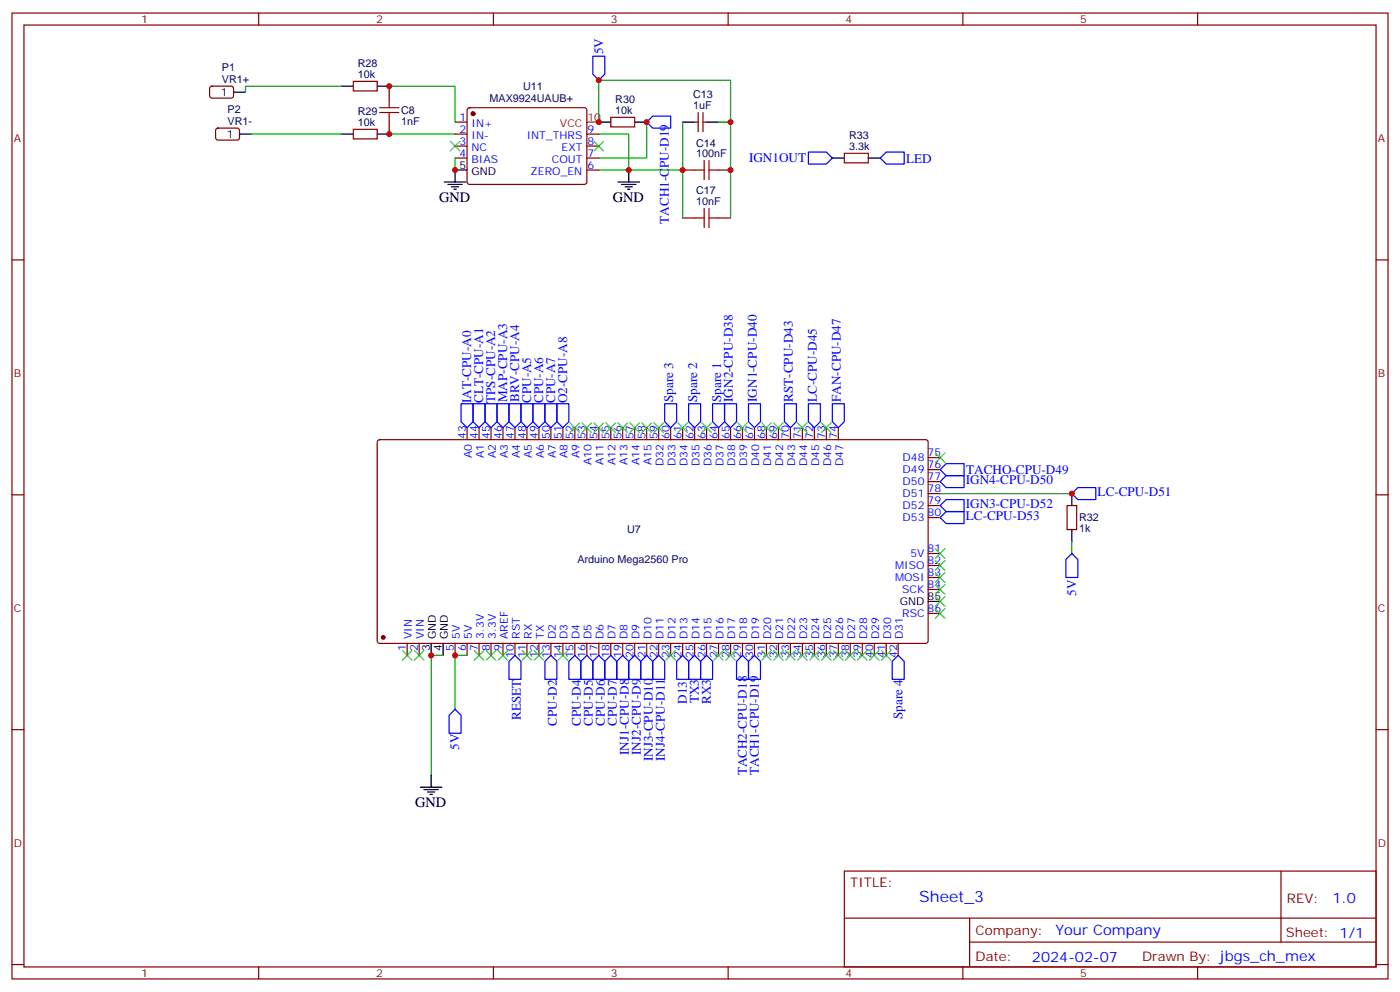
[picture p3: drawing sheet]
<svg xmlns="http://www.w3.org/2000/svg" width="412mm" height="292mm" viewBox="0 0 412 292" stroke-linecap="round" stroke-linejoin="round" font-family="sans-serif">
<g fill="none" stroke="#870000" stroke-width=".35">
<path d="M3.5 3.8h405.4v284.4h-405.4zM7.1 7.4h398.2v277.3h-398.2zM76.2 3.8v3.6M145.3 3.8v3.6M214.5 3.8v3.6M283.6 3.8v3.6M352.8 3.8v3.6M62 25.6l.4-.2h6l.4 .7-.1 2.4-.6 .4-5.9-.1-.5-.6v-2.1zM63.7 37.9l.5-.2 5.9 .1 .5 .6-.1 2.4-.7 .4h-5.9l-.4-.7v-2.1zM104.1 24h7v2.8h-7zM104.1 38.1h7v2.8h-7zM114.7 25.4v3.5"/>
<path d="M114.7 35.9v3.6M134.1 35.9h3.5M134.1 39.5h3.5M137.8 31.9l.5-.2 34.1 .1 .5 .6-.1 21.5-.6 .4-34.2-.1-.4-.6v-21.2zM172.9 39.5h3.5M179.9 34.5h7.1v2.9h-7.1zM204.6 35.9h1.1M205.7 33.1v5.7M207.1 35.9h1M207.1 33.1v5.7M134.1 43h3.5M134.1 46.5h3.5"/>
<path d="M172.9 43h3.5M172.9 46.5h3.5M172.9 50.1h3.5M201.1 50.1h3.5M211.7 50.1h3.5M248.7 45.1h7.1v2.8h-7.1zM3.5 76.5h3.6M201.1 64.2h3.5M211.7 64.2h3.5M405.3 76.5h3.6M111.4 129.6l.4-.2 161.2 .1 .4 .6-.1 58.9-.6 .4-161.1-.1-.5-.6v-58.6zM137.6 125.9v3.5"/>
<path d="M141.1 125.9v3.5M144.6 125.9v3.5M148.2 125.9v3.5M151.7 125.9v3.5M155.2 125.9v3.5M158.7 125.9v3.5M162.3 125.9v3.5M165.8 125.9v3.5M169.3 125.9v3.5M172.9 125.9v3.5M176.4 125.9v3.5M179.9 125.9v3.5"/>
<path d="M183.4 125.9v3.5M187 125.9v3.5M190.5 125.9v3.5M194 125.9v3.5M197.6 125.9v3.5M201.1 125.9v3.5M204.6 125.9v3.5M208.1 125.9v3.5M211.7 125.9v3.5M215.2 125.9v3.5M218.7 125.9v3.5M222.2 125.9v3.5"/>
<path d="M225.8 125.9v3.5M229.3 125.9v3.5M232.8 125.9v3.5M236.4 125.9v3.5M239.9 125.9v3.5M243.4 125.9v3.5M246.9 125.9v3.5M273.4 138.3h3.5M273.4 134.7h3.5M3.5 145.7h3.6M273.4 152.4h3.5M273.4 148.8h3.5"/>
<path d="M273.4 145.3h3.5M273.4 141.8h3.5M314.3 148.8h2.8v7.1h-2.8zM405.3 145.7h3.6M273.4 173.5h3.5M273.4 170h3.5M273.4 166.5h3.5M273.4 162.9h3.5M119.9 189.4v3.5M123.5 189.4v3.5M134.1 189.4v3.5M137.6 189.4v3.5"/>
<path d="M141.1 189.4v3.5M144.6 189.4v3.5M148.2 189.4v3.5M151.7 189.4v3.5M155.2 189.4v3.5M158.7 189.4v3.5M162.3 189.4v3.5M165.8 189.4v3.5M169.3 189.4v3.5M172.9 189.4v3.5M176.4 189.4v3.5M179.9 189.4v3.5"/>
<path d="M183.4 189.4v3.5M187 189.4v3.5M190.5 189.4v3.5M194 189.4v3.5M197.6 189.4v3.5M201.1 189.4v3.5M204.6 189.4v3.5M208.1 189.4v3.5M211.7 189.4v3.5M215.2 189.4v3.5M218.7 189.4v3.5M222.2 189.4v3.5"/>
<path d="M225.8 189.4v3.5M229.3 189.4v3.5M232.8 189.4v3.5M236.4 189.4v3.5M239.9 189.4v3.5M243.4 189.4v3.5M246.9 189.4v3.5M250.5 189.4v3.5M254 189.4v3.5M257.5 189.4v3.5M261.1 189.4v3.5M264.6 189.4v3.5"/>
<path d="M273.4 180.6h3.5M3.5 214.8h3.6M405.3 214.8h3.6M248.7 256.4h156.6v28.3h-156.6zM377.3 256.5v20.8M248.7 270.3h156.5M285.6 277.3h119.6M285.6 270.3v14.1M3.5 284h3.6M76.2 284.7v3.5M145.3 284.7v3.5M214.5 284.7v3.5"/>
<path d="M283.6 284.7v3.5M352.8 284.7v3.5M405.3 284h3.6"/>
</g>
<g fill="none" stroke="#00f" stroke-width=".35">
<path d="M174.6 16.5h3.6v5.3l-1.8 1.8-1.8-1.8zM192.3 34.2h5.3v3.5h-5.3l-1.8-1.8zM238.1 44.8h5.3l1.8 1.7-1.8 1.8h-5.3zM259.3 46.5l1.8-1.7h5.2v3.5h-5.2zM135.8 118.9h3.5v5.2l-1.7 1.8-1.8-1.8zM139.3 118.9h3.6v5.2l-1.8 1.8-1.8-1.8zM142.9 118.9h3.5v5.2l-1.8 1.8-1.7-1.8zM146.4 118.9h3.5v5.2l-1.7 1.8-1.8-1.8zM149.9 118.9h3.6v5.2l-1.8 1.8-1.8-1.8zM153.5 118.9h3.5v5.2l-1.8 1.8-1.7-1.8zM157 118.9h3.5v5.2l-1.8 1.8-1.7-1.8zM160.5 118.9h3.5v5.2l-1.7 1.8-1.8-1.8z"/>
<path d="M164 118.9h3.6v5.2l-1.8 1.8-1.8-1.8zM195.8 118.9h3.5v5.2l-1.7 1.8-1.8-1.8zM202.8 118.9h3.6v5.2l-1.8 1.8-1.8-1.8zM209.9 118.9h3.5v5.2l-1.7 1.8-1.8-1.8zM213.4 118.9h3.6v5.2l-1.8 1.8-1.8-1.8zM220.5 118.9h3.5v5.2l-1.8 1.8-1.7-1.8zM231.1 118.9h3.5v5.2l-1.8 1.8-1.7-1.8zM238.1 118.9h3.6v5.2l-1.8 1.8-1.8-1.8zM245.2 118.9h3.5v5.2l-1.8 1.8-1.7-1.8zM276.9 138.3l1.8-1.8h5.3v3.5h-5.3zM276.9 152.4l1.8-1.8h5.3v3.5h-5.3zM278.7 140h5.3v3.5h-5.3l-1.8-1.7z"/>
<path d="M278.7 147.1h5.3v3.5h-5.3l-1.8-1.8zM315.7 145.3l1.8-1.8h5.3v3.6h-5.3zM315.7 162.9l1.8 1.8v5.3h-3.5v-5.3zM151.7 192.9l1.8 1.8v5.3h-3.6v-5.3zM162.3 192.9l1.7 1.8v5.3h-3.5v-5.3zM169.3 192.9l1.8 1.8v5.3h-3.5v-5.3zM172.9 192.9l1.7 1.8v5.3h-3.5v-5.3zM176.4 192.9l1.8 1.8v5.3h-3.6v-5.3zM179.9 192.9l1.8 1.8v5.3h-3.5v-5.3zM183.4 192.9l1.8 1.8v5.3h-3.5v-5.3zM187 192.9l1.7 1.8v5.3h-3.5v-5.3zM190.5 192.9l1.8 1.8v5.3h-3.6v-5.3z"/>
<path d="M192.3 194.7l1.7-1.8 1.8 1.8v5.3h-3.5zM201.1 192.9l1.7 1.8v5.3h-3.5v-5.3zM204.6 192.9l1.8 1.8v5.3h-3.6v-5.3zM208.1 192.9l1.8 1.8v5.3h-3.5v-5.3zM218.7 192.9l1.8 1.8v5.3h-3.5v-5.3zM222.2 192.9l1.8 1.8v5.3h-3.5v-5.3zM262.8 194.7l1.8-1.8 1.7 1.8v5.3h-3.5zM134.1 208.8l1.7 1.8v5.3h-3.5v-5.3z"/>
</g>
<g fill="#870000" stroke="#870000" stroke-width=".35">
<circle cx="112.9" cy="187.6" r=".53"/>
<circle cx="139.3" cy="33.5" r=".53"/>
</g>
<g fill="none" stroke="#000" stroke-width=".35">
<path d="M68.8 27.1h3.5M70.6 39.5h3.5M100.5 39.5h3.6M100.5 25.4h3.6M111.1 39.5h3.6M111.1 25.4h3.6M176.4 35.9h3.5M187 35.9h3.5M201.1 35.9h3.5M208.1 35.9h3.6M130.9 53.6h6.3M131.9 54.3h4.3"/>
<path d="M133 55h2.1M133.7 55.7h.7M137.6 50.1h-3.5v3.5M182 53.6h6.4M183.1 54.3h4.2M184.1 55h2.2M184.9 55.7h.7M185.2 50.1v3.5M245.2 46.5h3.5M255.8 46.5h3.5M315.7 145.3v3.5M315.7 155.9v3.5"/>
<path d="M273.4 177.1h3.5M127 189.4v3.5M130.5 189.4v3.5M123.8 231.7h6.4M124.9 232.4h4.2M125.9 233.2h2.2M126.6 233.9h.8M127 228.2v3.5"/>
</g>
<g fill="none" stroke="#008700" stroke-width=".35">
<path d="M74.1 39.5h26.4M100.5 25.4h-28.2v1.7M114.7 25.4h19.4v10.5M114.7 39.5h19.4M176.4 39.5h8.8v10.6h-8.8M176.4 35.9v-12.3h38.8v12.3M190.5 35.9v10.6h-14.1M201.1 35.9v28.3M211.7 35.9h3.5v28.3M134.1 46.5v3.6M185.2 50.1h15.9M276.9 145.3h38.8"/>
<path d="M315.7 159.4v3.5M130.5 192.9h-3.5v35.3M137.6 192.9h-3.5v15.9"/>
</g>
<g fill="none" stroke="#3c3" stroke-width=".35">
<path d="M132.6 41.6l2.9 2.8M135.5 41.6l-2.9 2.8M175 41.6l2.8 2.8M177.8 41.6l-2.8 2.8M167.9 124.5l2.8 2.8M170.7 124.5l-2.8 2.8M171.4 124.5l2.9 2.8M174.3 124.5l-2.9 2.8M175 124.5l2.8 2.8M177.8 124.5l-2.8 2.8M178.5 124.5l2.8 2.8M181.3 124.5l-2.8 2.8"/>
<path d="M182 124.5l2.9 2.8M184.9 124.5l-2.9 2.8M185.6 124.5l2.8 2.8M188.4 124.5l-2.8 2.8M189.1 124.5l2.8 2.8M191.9 124.5l-2.8 2.8M192.6 124.5l2.8 2.8M195.4 124.5l-2.8 2.8M199.7 124.5l2.8 2.8M202.5 124.5l-2.8 2.8M206.7 124.5l2.8 2.8M209.5 124.5l-2.8 2.8"/>
<path d="M217.3 124.5l2.8 2.8M220.1 124.5l-2.8 2.8M224.4 124.5l2.8 2.8M227.2 124.5l-2.8 2.8M227.9 124.5l2.8 2.8M230.7 124.5l-2.8 2.8M234.9 124.5l2.9 2.8M237.8 124.5l-2.9 2.8M242 124.5l2.8 2.8M244.8 124.5l-2.8 2.8M275.5 133.3l2.8 2.8M278.3 133.3l-2.8 2.8"/>
<path d="M275.5 161.5l2.8 2.9M275.5 165.1l2.8 2.8M275.5 168.6l2.8 2.8M275.5 172.1l2.8 2.8M275.5 179.2l2.8 2.8M275.5 175.6l2.8 2.9M278.3 161.5l-2.8 2.9M278.3 165.1l-2.8 2.8M278.3 168.6l-2.8 2.8M278.3 172.1l-2.8 2.8M278.3 175.6l-2.8 2.9M278.3 179.2l-2.8 2.8"/>
<path d="M118.5 191.5l2.9 2.8M121.4 191.5l-2.9 2.8M122.1 191.5l2.8 2.8M124.9 191.5l-2.8 2.8M139.7 191.5l2.8 2.8M142.5 191.5l-2.8 2.8M143.2 191.5l2.8 2.8M146 191.5l-2.8 2.8M146.8 191.5l2.8 2.8M149.6 191.5l-2.8 2.8M153.8 191.5l2.8 2.8M156.6 191.5l-2.8 2.8"/>
<path d="M157.3 191.5l2.9 2.8M160.2 191.5l-2.9 2.8M164.4 191.5l2.8 2.8M167.2 191.5l-2.8 2.8M196.1 191.5l2.9 2.8M199 191.5l-2.9 2.8M210.3 191.5l2.8 2.8M213.1 191.5l-2.8 2.8M213.8 191.5l2.8 2.8M216.6 191.5l-2.8 2.8M224.4 191.5l2.8 2.8M227.2 191.5l-2.8 2.8"/>
<path d="M227.9 191.5l2.8 2.8M230.7 191.5l-2.8 2.8M231.4 191.5l2.8 2.8M234.2 191.5l-2.8 2.8M234.9 191.5l2.9 2.8M237.8 191.5l-2.9 2.8M238.5 191.5l2.8 2.8M241.3 191.5l-2.8 2.8M242 191.5l2.8 2.8M244.8 191.5l-2.8 2.8M245.5 191.5l2.9 2.8M248.4 191.5l-2.9 2.8"/>
<path d="M249.1 191.5l2.8 2.8M251.9 191.5l-2.8 2.8M252.6 191.5l2.8 2.8M255.4 191.5l-2.8 2.8M256.1 191.5l2.8 2.8M258.9 191.5l-2.8 2.8M259.6 191.5l2.9 2.8M262.5 191.5l-2.9 2.8"/>
</g>
<path d="M111.8 33.1h5.7M111.8 31.7h5.7M114.7 28.9v2.8M114.7 33.1v2.8M204.6 50.1h2.8M207.4 47.2v5.7M208.8 47.2v5.7M208.8 50.1h2.9M204.6 64.2h2.8M207.4 61.3v5.7M208.8 61.3v5.7M208.8 64.2h2.9" fill="none" stroke="#a10000" stroke-width=".35"/>
<path d="M172.9 35.9h3.5" fill="none" stroke="#f00" stroke-width=".35"/>
<g fill="#c00">
<circle cx="134.1" cy="192.9" r=".88"/>
<circle cx="127" cy="192.9" r=".88"/>
<circle cx="114.7" cy="25.4" r=".88"/>
<circle cx="114.7" cy="39.5" r=".88"/>
<circle cx="134.1" cy="50.1" r=".88"/>
<circle cx="185.2" cy="50.1" r=".88"/>
<circle cx="176.4" cy="35.9" r=".88"/>
<circle cx="201.1" cy="50.1" r=".88"/>
<circle cx="215.2" cy="50.1" r=".88"/>
<circle cx="215.2" cy="35.9" r=".88"/>
<circle cx="176.4" cy="23.6" r=".88"/>
<circle cx="190.5" cy="35.9" r=".88"/>
<circle cx="315.7" cy="145.3" r=".88"/>
</g>
<text font-size="4.6" fill="#00f" x="270.8" y="265.5">Sheet_3</text>
<g font-size="4.2">
<text x="129.4" y="59.6">GND</text>
<text x="180.5" y="59.6">GND</text>
<text x="122.3" y="237.7">GND</text>
</g>
<g font-size="4.2" fill="#00f">
<text x="392.5" y="265.7">1.0</text>
<text x="310.9" y="275.3">Your Company</text>
<text x="304" y="283.1">2024-02-07</text>
</g>
<g font-size="3.9" fill="#00f">
<text x="177.7" y="15.9" transform="rotate(-90 177.7 15.9)">5V</text>
<text x="220.7" y="47.8">IGN1OUT</text>
<text x="266.9" y="47.9">LED</text>
<text x="197.1" y="65.9" transform="rotate(-90 197.1 65.9)">TACH1-CPU-D19</text>
<text x="138.8" y="118.7" transform="rotate(-90 138.8 118.7)">IAT-CPU-A0</text>
<text x="142.4" y="118.7" transform="rotate(-90 142.4 118.7)">CLT-CPU-A1</text>
<text x="145.9" y="118.7" transform="rotate(-90 145.9 118.7)">TPS-CPU-A2</text>
<text x="149.4" y="118.4" transform="rotate(-90 149.4 118.4)">MAP-CPU-A3</text>
<text x="153" y="118.4" transform="rotate(-90 153 118.4)">BRV-CPU-A4</text>
<text x="156.5" y="118.7" transform="rotate(-90 156.5 118.7)">CPU-A5</text>
<text x="160" y="118.7" transform="rotate(-90 160 118.7)">CPU-A6</text>
<text x="163.5" y="118.7" transform="rotate(-90 163.5 118.7)">CPU-A7</text>
<text x="167.1" y="118.7" transform="rotate(-90 167.1 118.7)">O2-CPU-A8</text>
<text x="198.3" y="118.3" transform="rotate(-90 198.3 118.3)">Spare 3</text>
<text x="205.4" y="118.3" transform="rotate(-90 205.4 118.3)">Spare 2</text>
<text x="212.4" y="118.3" transform="rotate(-90 212.4 118.3)">Spare 1</text>
<text x="215.9" y="118.3" transform="rotate(-90 215.9 118.3)">IGN2-CPU-D38</text>
<text x="223" y="118.3" transform="rotate(-90 223 118.3)">IGN1-CPU-D40</text>
<text x="233.5" y="118.3" transform="rotate(-90 233.5 118.3)">RST-CPU-D43</text>
<text x="240.6" y="118.3" transform="rotate(-90 240.6 118.3)">LC-CPU-D45</text>
<text x="247.6" y="118.3" transform="rotate(-90 247.6 118.3)">FAN-CPU-D47</text>
<text x="284.5" y="142.5">IGN4-CPU-D50</text>
<text x="284.6" y="139.5">TACHO-CPU-D49</text>
<text x="284.5" y="149.5">IGN3-CPU-D52</text>
<text x="323.3" y="146">LC-CPU-D51</text>
<text x="284.5" y="153.1">LC-CPU-D53</text>
<text x="317" y="175.3" transform="rotate(-90 317 175.3)">5V</text>
<text x="202.4" y="207.2" transform="rotate(-90 202.4 207.2)">D13</text>
<text x="205.9" y="207.1" transform="rotate(-90 205.9 207.1)">TX3</text>
<text x="209.4" y="207.3" transform="rotate(-90 209.4 207.3)">RX3</text>
<text x="153.5" y="212" transform="rotate(-90 153.5 212)">RESET</text>
<text x="164" y="213.7" transform="rotate(-90 164 213.7)">CPU-D2</text>
<text x="171.1" y="213.7" transform="rotate(-90 171.1 213.7)">CPU-D4</text>
<text x="174.6" y="213.7" transform="rotate(-90 174.6 213.7)">CPU-D5</text>
<text x="178.2" y="213.7" transform="rotate(-90 178.2 213.7)">CPU-D6</text>
<text x="181.7" y="213.7" transform="rotate(-90 181.7 213.7)">CPU-D7</text>
<text x="265.8" y="211.7" transform="rotate(-90 265.8 211.7)">Spare 4</text>
<text x="135.3" y="220.7" transform="rotate(-90 135.3 220.7)">5V</text>
<text x="185.2" y="222.3" transform="rotate(-90 185.2 222.3)">INJ1-CPU-D8</text>
<text x="188.7" y="222.3" transform="rotate(-90 188.7 222.3)">INJ2-CPU-D9</text>
<text x="192.3" y="224.1" transform="rotate(-90 192.3 224.1)">INJ3-CPU-D10</text>
<text x="195.8" y="224" transform="rotate(-90 195.8 224)">INJ4-CPU-D11</text>
<text x="220" y="228.3" transform="rotate(-90 220 228.3)">TACH2-CPU-D18</text>
<text x="223.6" y="228.2" transform="rotate(-90 223.6 228.2)">TACH1-CPU-D19</text>
</g>
<g font-size="3.9" fill="#800">
<text x="250.5" y="261">TITLE:</text>
<text x="379.1" y="265.7">REV:</text>
<text x="287.4" y="275.2">Company:</text>
<text x="378.7" y="275.8">Sheet: 1/1</text>
<text x="287.4" y="282.9">Date:</text>
<text x="336.4" y="283">Drawn By: jbgs_ch_mex</text>
</g>
<g font-size="3.2" fill="#800">
<text x="41.6" y="6.8">1</text>
<text x="110.8" y="6.8">2</text>
<text x="179.9" y="6.8">3</text>
<text x="249.1" y="6.8">4</text>
<text x="318.2" y="6.8">5</text>
<text x="4.1" y="41.9">A</text>
<text x="405.9" y="41.9">A</text>
<text x="4.1" y="111.1">B</text>
<text x="405.9" y="111.1">B</text>
<text x="4.1" y="180.2">C</text>
<text x="405.9" y="180.2">C</text>
<text x="4.1" y="249.4">D</text>
<text x="405.9" y="249.4">D</text>
<text x="41.6" y="287.7">1</text>
<text x="110.8" y="287.7">2</text>
<text x="179.9" y="287.7">3</text>
<text x="249.1" y="287.7">4</text>
<text x="318.2" y="287.7">5</text>
</g>
<g font-size="3.2" fill="#000080">
<text x="65.4" y="21">P1</text>
<text x="105.4" y="22.9">10k</text>
<text x="105.4" y="19.6">R28</text>
<text x="65.4" y="24.3">VR1+</text>
<text x="154.1" y="26.6">U11</text>
<text x="204.2" y="28.8">C13</text>
<text x="67" y="33.4">P2</text>
<text x="105.4" y="33.7">R29</text>
<text x="118.2" y="33.4">C8</text>
<text x="144.2" y="30.2">MAX9924UAUB+</text>
<text x="181.2" y="33.5">10k</text>
<text x="181.2" y="30.2">R30</text>
<text x="204.2" y="32.1">1uF</text>
<text x="67" y="36.7">VR1-</text>
<text x="105.4" y="37">10k</text>
<text x="118.2" y="36.7">1nF</text>
<text x="250.1" y="41">R33</text>
<text x="205" y="46.2">100nF</text>
<text x="205" y="43.1">C14</text>
<text x="250.1" y="44.1">3.3k</text>
<text x="205" y="57.3">C17</text>
<text x="205" y="60.3">10nF</text>
<text x="317.9" y="153.4">R32</text>
<text x="184.7" y="157">U7</text>
<text x="317.9" y="156.6">1k</text>
<text x="170.1" y="165.8">Arduino Mega2560 Pro</text>
</g>
<g font-size="3.2">
<text x="65" y="28.2">1</text>
<text x="66.8" y="40.5">1</text>
<text x="135.4" y="49.7">5</text>
<text x="138.9" y="51.5">GND</text>
<text x="265.1" y="178.1">GND</text>
<text x="273.2" y="176.7">85</text>
<text x="126.6" y="191.6" transform="rotate(-90 126.6 191.6)">3</text>
<text x="128.4" y="188.1" transform="rotate(-90 128.4 188.1)">GND</text>
<text x="130.2" y="191.6" transform="rotate(-90 130.2 191.6)">4</text>
<text x="131.9" y="188.1" transform="rotate(-90 131.9 188.1)">GND</text>
</g>
<g font-size="3.2" fill="#00f">
<text x="135.4" y="35.6">1</text>
<text x="135.4" y="39.1">2</text>
<text x="138.9" y="37.4">IN+</text>
<text x="138.9" y="40.9">IN-</text>
<text x="155.2" y="40.9">INT_THRS</text>
<text x="173" y="39.1">9</text>
<text x="135.4" y="42.7">3</text>
<text x="135.4" y="46.2">4</text>
<text x="138.9" y="44.4">NC</text>
<text x="138.9" y="47.9">BIAS</text>
<text x="162.6" y="47.9">COUT</text>
<text x="165.4" y="44.4">EXT</text>
<text x="173" y="46.2">7</text>
<text x="173" y="42.7">8</text>
<text x="156.3" y="51.5">ZERO_EN</text>
<text x="173" y="49.7">6</text>
<text x="137.2" y="129.3" transform="rotate(-90 137.2 129.3)">43</text>
<text x="140.8" y="129.3" transform="rotate(-90 140.8 129.3)">44</text>
<text x="144.3" y="129.3" transform="rotate(-90 144.3 129.3)">45</text>
<text x="147.8" y="129.3" transform="rotate(-90 147.8 129.3)">46</text>
<text x="151.3" y="129.3" transform="rotate(-90 151.3 129.3)">47</text>
<text x="154.9" y="129.3" transform="rotate(-90 154.9 129.3)">48</text>
<text x="158.4" y="129.3" transform="rotate(-90 158.4 129.3)">49</text>
<text x="161.9" y="129.3" transform="rotate(-90 161.9 129.3)">50</text>
<text x="165.5" y="129.3" transform="rotate(-90 165.5 129.3)">51</text>
<text x="169" y="129.3" transform="rotate(-90 169 129.3)">52</text>
<text x="172.5" y="129.3" transform="rotate(-90 172.5 129.3)">53</text>
<text x="176" y="129.3" transform="rotate(-90 176 129.3)">54</text>
<text x="179.6" y="129.3" transform="rotate(-90 179.6 129.3)">55</text>
<text x="183.1" y="129.3" transform="rotate(-90 183.1 129.3)">56</text>
<text x="186.6" y="129.3" transform="rotate(-90 186.6 129.3)">57</text>
<text x="190.1" y="129.3" transform="rotate(-90 190.1 129.3)">58</text>
<text x="193.7" y="129.3" transform="rotate(-90 193.7 129.3)">59</text>
<text x="197.2" y="129.3" transform="rotate(-90 197.2 129.3)">60</text>
<text x="200.7" y="129.3" transform="rotate(-90 200.7 129.3)">61</text>
<text x="204.3" y="129.3" transform="rotate(-90 204.3 129.3)">62</text>
<text x="207.8" y="129.3" transform="rotate(-90 207.8 129.3)">63</text>
<text x="211.3" y="129.3" transform="rotate(-90 211.3 129.3)">64</text>
<text x="214.8" y="129.3" transform="rotate(-90 214.8 129.3)">65</text>
<text x="218.4" y="129.3" transform="rotate(-90 218.4 129.3)">66</text>
<text x="221.9" y="129.3" transform="rotate(-90 221.9 129.3)">67</text>
<text x="225.4" y="129.3" transform="rotate(-90 225.4 129.3)">68</text>
<text x="229" y="129.3" transform="rotate(-90 229 129.3)">69</text>
<text x="232.5" y="129.3" transform="rotate(-90 232.5 129.3)">70</text>
<text x="236" y="129.3" transform="rotate(-90 236 129.3)">71</text>
<text x="239.5" y="129.3" transform="rotate(-90 239.5 129.3)">72</text>
<text x="243.1" y="129.3" transform="rotate(-90 243.1 129.3)">73</text>
<text x="246.6" y="129.3" transform="rotate(-90 246.6 129.3)">74</text>
<text x="139" y="134.9" transform="rotate(-90 139 134.9)">A0</text>
<text x="142.5" y="134.9" transform="rotate(-90 142.5 134.9)">A1</text>
<text x="146" y="134.9" transform="rotate(-90 146 134.9)">A2</text>
<text x="149.6" y="134.9" transform="rotate(-90 149.6 134.9)">A3</text>
<text x="153.1" y="134.9" transform="rotate(-90 153.1 134.9)">A4</text>
<text x="156.6" y="134.9" transform="rotate(-90 156.6 134.9)">A5</text>
<text x="160.2" y="134.9" transform="rotate(-90 160.2 134.9)">A6</text>
<text x="163.7" y="134.9" transform="rotate(-90 163.7 134.9)">A7</text>
<text x="167.2" y="134.9" transform="rotate(-90 167.2 134.9)">A8</text>
<text x="170.7" y="134.9" transform="rotate(-90 170.7 134.9)">A9</text>
<text x="174.3" y="136.9" transform="rotate(-90 174.3 136.9)">A10</text>
<text x="177.8" y="136.9" transform="rotate(-90 177.8 136.9)">A11</text>
<text x="181.3" y="136.9" transform="rotate(-90 181.3 136.9)">A12</text>
<text x="184.9" y="136.9" transform="rotate(-90 184.9 136.9)">A13</text>
<text x="188.4" y="136.9" transform="rotate(-90 188.4 136.9)">A14</text>
<text x="191.9" y="136.9" transform="rotate(-90 191.9 136.9)">A15</text>
<text x="195.4" y="137.2" transform="rotate(-90 195.4 137.2)">D32</text>
<text x="199" y="137.2" transform="rotate(-90 199 137.2)">D33</text>
<text x="202.5" y="137.2" transform="rotate(-90 202.5 137.2)">D34</text>
<text x="206" y="137.2" transform="rotate(-90 206 137.2)">D35</text>
<text x="209.5" y="137.2" transform="rotate(-90 209.5 137.2)">D36</text>
<text x="213.1" y="137.2" transform="rotate(-90 213.1 137.2)">D37</text>
<text x="216.6" y="137.2" transform="rotate(-90 216.6 137.2)">D38</text>
<text x="220.1" y="137.2" transform="rotate(-90 220.1 137.2)">D39</text>
<text x="223.7" y="137.2" transform="rotate(-90 223.7 137.2)">D40</text>
<text x="227.2" y="137.2" transform="rotate(-90 227.2 137.2)">D41</text>
<text x="230.7" y="137.2" transform="rotate(-90 230.7 137.2)">D42</text>
<text x="234.2" y="137.2" transform="rotate(-90 234.2 137.2)">D43</text>
<text x="237.8" y="137.2" transform="rotate(-90 237.8 137.2)">D44</text>
<text x="241.3" y="137.2" transform="rotate(-90 241.3 137.2)">D45</text>
<text x="244.8" y="137.2" transform="rotate(-90 244.8 137.2)">D46</text>
<text x="248.4" y="137.2" transform="rotate(-90 248.4 137.2)">D47</text>
<text x="265.9" y="135.8">D48</text>
<text x="273.2" y="137.9">76</text>
<text x="273.2" y="134.4">75</text>
<text x="265.9" y="142.8">D50</text>
<text x="265.9" y="139.3">D49</text>
<text x="273.2" y="141.4">77</text>
<text x="265.9" y="149.9">D52</text>
<text x="265.9" y="146.4">D51</text>
<text x="273.2" y="148.5">79</text>
<text x="273.2" y="145">78</text>
<text x="265.9" y="153.4">D53</text>
<text x="273.2" y="152">80</text>
<text x="263.7" y="167.5">MISO</text>
<text x="268.2" y="164">5V</text>
<text x="273.2" y="166.1">82</text>
<text x="273.2" y="162.6">81</text>
<text x="263.7" y="171.1">MOSI</text>
<text x="273.2" y="173.2">84</text>
<text x="273.2" y="169.7">83</text>
<text x="265.8" y="174.6">SCK</text>
<text x="265.8" y="181.6">RSC</text>
<text x="273.2" y="180.2">86</text>
<text x="119.6" y="191.6" transform="rotate(-90 119.6 191.6)">1</text>
<text x="121.4" y="188.1" transform="rotate(-90 121.4 188.1)">VIN</text>
<text x="123.1" y="191.6" transform="rotate(-90 123.1 191.6)">2</text>
<text x="124.9" y="188.1" transform="rotate(-90 124.9 188.1)">VIN</text>
<text x="133.7" y="191.6" transform="rotate(-90 133.7 191.6)">5</text>
<text x="135.5" y="188.1" transform="rotate(-90 135.5 188.1)">5V</text>
<text x="137.2" y="191.6" transform="rotate(-90 137.2 191.6)">6</text>
<text x="139" y="188.1" transform="rotate(-90 139 188.1)">5V</text>
<text x="140.8" y="191.6" transform="rotate(-90 140.8 191.6)">7</text>
<text x="142.5" y="188.1" transform="rotate(-90 142.5 188.1)">3.3V</text>
<text x="144.3" y="191.6" transform="rotate(-90 144.3 191.6)">8</text>
<text x="146" y="188.1" transform="rotate(-90 146 188.1)">3.3V</text>
<text x="147.8" y="191.6" transform="rotate(-90 147.8 191.6)">9</text>
<text x="149.6" y="188.1" transform="rotate(-90 149.6 188.1)">AREF</text>
<text x="153.1" y="188.1" transform="rotate(-90 153.1 188.1)">RST</text>
<text x="156.6" y="188.1" transform="rotate(-90 156.6 188.1)">RX</text>
<text x="160.2" y="188.1" transform="rotate(-90 160.2 188.1)">TX</text>
<text x="163.7" y="188.1" transform="rotate(-90 163.7 188.1)">D2</text>
<text x="167.2" y="188.1" transform="rotate(-90 167.2 188.1)">D3</text>
<text x="170.7" y="188.1" transform="rotate(-90 170.7 188.1)">D4</text>
<text x="174.3" y="188.1" transform="rotate(-90 174.3 188.1)">D5</text>
<text x="177.8" y="188.1" transform="rotate(-90 177.8 188.1)">D6</text>
<text x="181.3" y="188.1" transform="rotate(-90 181.3 188.1)">D7</text>
<text x="184.9" y="188.1" transform="rotate(-90 184.9 188.1)">D8</text>
<text x="188.4" y="188.1" transform="rotate(-90 188.4 188.1)">D9</text>
<text x="191.9" y="188.1" transform="rotate(-90 191.9 188.1)">D10</text>
<text x="195.4" y="188.1" transform="rotate(-90 195.4 188.1)">D11</text>
<text x="199" y="188.1" transform="rotate(-90 199 188.1)">D12</text>
<text x="202.5" y="188.1" transform="rotate(-90 202.5 188.1)">D13</text>
<text x="206" y="188.1" transform="rotate(-90 206 188.1)">D14</text>
<text x="209.5" y="188.1" transform="rotate(-90 209.5 188.1)">D15</text>
<text x="213.1" y="188.1" transform="rotate(-90 213.1 188.1)">D16</text>
<text x="216.6" y="188.1" transform="rotate(-90 216.6 188.1)">D17</text>
<text x="220.1" y="188.1" transform="rotate(-90 220.1 188.1)">D18</text>
<text x="223.7" y="188.1" transform="rotate(-90 223.7 188.1)">D19</text>
<text x="227.2" y="188.1" transform="rotate(-90 227.2 188.1)">D20</text>
<text x="230.7" y="188.1" transform="rotate(-90 230.7 188.1)">D21</text>
<text x="234.2" y="188.1" transform="rotate(-90 234.2 188.1)">D22</text>
<text x="237.8" y="188.1" transform="rotate(-90 237.8 188.1)">D23</text>
<text x="241.3" y="188.1" transform="rotate(-90 241.3 188.1)">D24</text>
<text x="244.8" y="188.1" transform="rotate(-90 244.8 188.1)">D25</text>
<text x="248.4" y="188.1" transform="rotate(-90 248.4 188.1)">D26</text>
<text x="251.9" y="188.1" transform="rotate(-90 251.9 188.1)">D27</text>
<text x="255.4" y="188.1" transform="rotate(-90 255.4 188.1)">D28</text>
<text x="258.9" y="188.1" transform="rotate(-90 258.9 188.1)">D29</text>
<text x="262.5" y="188.1" transform="rotate(-90 262.5 188.1)">D30</text>
<text x="266" y="188.1" transform="rotate(-90 266 188.1)">D31</text>
<text x="151.3" y="193.6" transform="rotate(-90 151.3 193.6)">10</text>
<text x="154.9" y="193.6" transform="rotate(-90 154.9 193.6)">11</text>
<text x="158.4" y="193.6" transform="rotate(-90 158.4 193.6)">12</text>
<text x="161.9" y="193.6" transform="rotate(-90 161.9 193.6)">13</text>
<text x="165.5" y="193.6" transform="rotate(-90 165.5 193.6)">14</text>
<text x="169" y="193.6" transform="rotate(-90 169 193.6)">15</text>
<text x="172.5" y="193.6" transform="rotate(-90 172.5 193.6)">16</text>
<text x="176" y="193.6" transform="rotate(-90 176 193.6)">17</text>
<text x="179.6" y="193.6" transform="rotate(-90 179.6 193.6)">18</text>
<text x="183.1" y="193.6" transform="rotate(-90 183.1 193.6)">19</text>
<text x="186.6" y="193.6" transform="rotate(-90 186.6 193.6)">20</text>
<text x="190.1" y="193.6" transform="rotate(-90 190.1 193.6)">21</text>
<text x="193.7" y="193.6" transform="rotate(-90 193.7 193.6)">22</text>
<text x="197.2" y="193.6" transform="rotate(-90 197.2 193.6)">23</text>
<text x="200.7" y="193.6" transform="rotate(-90 200.7 193.6)">24</text>
<text x="204.3" y="193.6" transform="rotate(-90 204.3 193.6)">25</text>
<text x="207.8" y="193.6" transform="rotate(-90 207.8 193.6)">26</text>
<text x="211.3" y="193.6" transform="rotate(-90 211.3 193.6)">27</text>
<text x="214.8" y="193.6" transform="rotate(-90 214.8 193.6)">28</text>
<text x="218.4" y="193.6" transform="rotate(-90 218.4 193.6)">29</text>
<text x="221.9" y="193.6" transform="rotate(-90 221.9 193.6)">30</text>
<text x="225.4" y="193.6" transform="rotate(-90 225.4 193.6)">31</text>
<text x="229" y="193.6" transform="rotate(-90 229 193.6)">32</text>
<text x="232.5" y="193.6" transform="rotate(-90 232.5 193.6)">33</text>
<text x="236" y="193.6" transform="rotate(-90 236 193.6)">34</text>
<text x="239.5" y="193.6" transform="rotate(-90 239.5 193.6)">35</text>
<text x="243.1" y="193.6" transform="rotate(-90 243.1 193.6)">36</text>
<text x="246.6" y="193.6" transform="rotate(-90 246.6 193.6)">37</text>
<text x="250.1" y="193.6" transform="rotate(-90 250.1 193.6)">38</text>
<text x="253.6" y="193.6" transform="rotate(-90 253.6 193.6)">39</text>
<text x="257.2" y="193.6" transform="rotate(-90 257.2 193.6)">40</text>
<text x="260.7" y="193.6" transform="rotate(-90 260.7 193.6)">41</text>
<text x="264.2" y="193.6" transform="rotate(-90 264.2 193.6)">42</text>
</g>
<g font-size="3.2" fill="#f00">
<text x="173" y="35.6">10</text>
<text x="165" y="37.4">VCC</text>
</g>
</svg>
